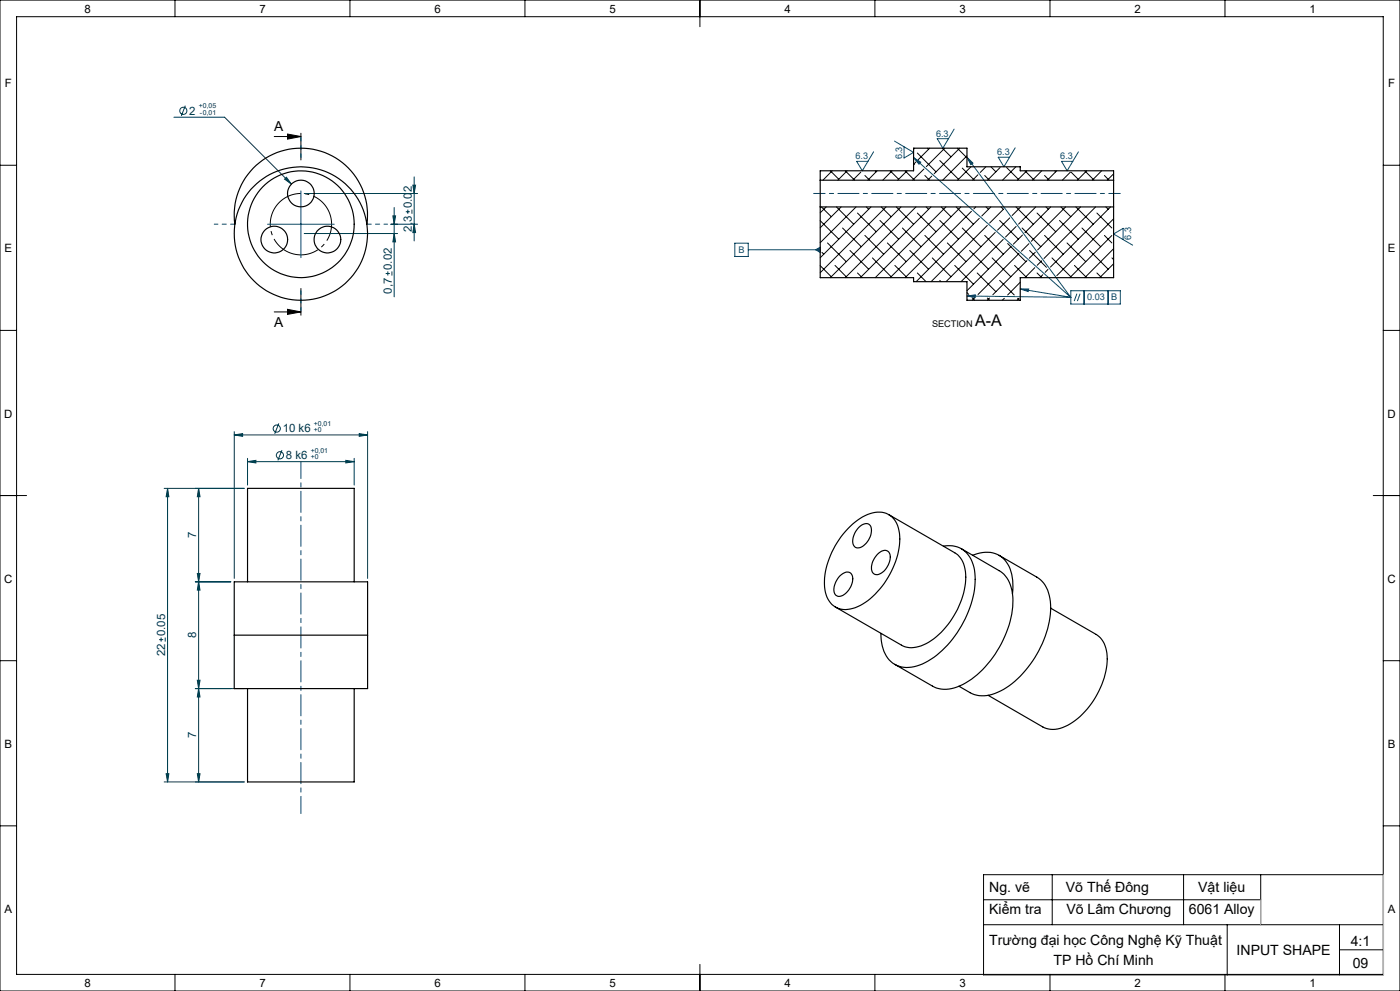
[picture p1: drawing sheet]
<svg xmlns="http://www.w3.org/2000/svg" width="420mm" height="297mm" viewBox="0 0 420 297" stroke-linecap="round" stroke-linejoin="round" font-family="sans-serif">
<g fill="none" stroke="#004040" stroke-width=".3">
<path d="M52.2 35.1h15.2l20 20.1M55.6 31.7l-1.2 3M85.4 53.7l.5-.6 1.5 2.1zM91.3 58h34M123.9 55.5h.8l-.5 2.5zM124.2 53v19.2M91.3 70h28M117.3 67.2h8M117.9 64.7h.8l-.4 2.5zM118.3 70l.4 2.5h-.8zM118.3 62.2v26.8M121.7 63.5h1.2"/>
<path d="M122.3 62.8v1.3M123.6 62.8v1.3M124.2 67.2l.5 2.5h-.8zM115.7 82h1.2M116.3 81.3v1.3M117.6 81.3v1.3M70.3 130.3l2.5-.3v.8zM70.3 129.4v44M70.3 130.3h40M74.3 138.4l2.5-.4v.7zM74.3 137.4v8M74.3 138.4h32"/>
<path d="M83.6 126.9l-1.2 3.1M84.6 134.9l-1.2 3.1M103.8 138l2.5 .4-2.5 .3zM106.3 137.4v8M107.8 130l2.5 .3-2.5 .5zM110.3 129.4v44M49.2 146.4h24.1M50.3 146.4l.4 2.5h-.9zM50.3 146.4v87.9M59.6 146.4l.4 2.5h-.8zM59.6 146.4v87.9M58.6 174.4h10.7"/>
<path d="M59.2 171.9h.8l-.4 2.5zM59.6 174.4l.4 2.4h-.8zM47.7 191.7h1.3M48.3 191.1v1.2M49.6 191.1v1.2M58.6 206.4h14.7M59.2 203.9h.8l-.4 2.5zM59.6 206.4l.4 2.5h-.8zM49.2 234.3h24.1M49.8 231.9h.9l-.4 2.4zM59.2 231.9h.8l-.4 2.4z"/>
<circle cx="55" cy="33.2" r="1.06"/>
<circle cx="83" cy="128.4" r="1.08"/>
<circle cx="84" cy="136.5" r="1.07"/>
</g>
<g fill="none" stroke="#004080" stroke-width=".3">
<path d="M286.2 38.7l-3.3 5.7-1.7-2.8h3.4M90.3 57.2v20M262.1 45.5l-3.4 5.7-1.7-2.8h3.4M268.4 42.3l5.7 3.4-2.9 1.6v-3.3M274.1 47.2l47.1 41.9M274.1 47.2l2.1 1.4-.5 .6zM290.1 47.1l31.1 42M290.1 47.1l1.8 1.8-.6 .5zM304.6 44.3l-3.4 5.7-1.7-2.9h3.4M323.5 45.5l-3.4 5.7-1.6-2.8h3.3M80.3 67.2h20M220.5 72.9h4v4h-4z"/>
<path d="M224.5 74.9h21.6M244.7 74.9l1.4-.8v1.6zM336.9 71.8v-3.4l-2.8 1.7 5.7 3.4M290.1 88.7l31.1 .4M290.1 88.7l2.5-.3v.8zM306.1 86.6l15.1 2.5M306.1 86.6h2.5l-.1 .8zM321.2 87.1h14.9v4h-14.9zM323.1 88l-.8 2.2M324 88l-.8 2.2M325.2 87.1v4M332.4 87.1v4"/>
</g>
<g fill="none" stroke="#000" stroke-width=".3">
<path d="M0 0h420v297h-420zM5 5h410v287h-410zM52.5 0v5M105 0v5M157.5 0v5M210 0v8M262.5 0v5M315 0v5M367.5 0v5M90.3 39.9v8M0 49.5h5M82.3 40.9h8"/>
<path d="M86.3 40.2l4 .7-4 .8zM415 49.5h5M0 99h5M82.3 93.5h8M86.3 92.7l4 .8-4 .7zM90.3 86.5v8M415 99h5M0 148.5h8M412 148.5h8M0 198h5M415 198h5M0 247.5h5"/>
<path d="M415 247.5h5M295.1 277.1h120M295.1 269.7h83.1M315.7 262.1v15M355.1 262.1v15M368.2 277.1v15.1M378.2 262.1v15M401.8 277.1v15.1M415.1 262.1h-120v30.1h120M52.5 292v5M105 292v5M157.5 292v5"/>
<path d="M210 289v8M262.5 292v5M315 292v5M367.5 292v5M401.8 284.7h13.3"/>
</g>
<path d="M99.1 64.5a9.2 9.2 0 0 0-15.3-3.8 9.2 9.2 0 0 0 3.9 15.3 9.2 9.2 0 0 0 11.6-10.7l-.2-.8" fill="none" stroke="#000" stroke-width=".3" stroke-dasharray="15.2 1.3 1.3 1.3" stroke-dashoffset="7.3" stroke-linecap="butt"/>
<path d="M90.3 47.2v-6M70.3 67.2h-6M110.3 67.2h6M90.3 87.2v6" fill="none" stroke="#004080" stroke-width=".3" stroke-dasharray="15.2 1.3 1.3 1.3" stroke-dashoffset="14.1"/>
<path d="M90.3 243.8v-105.5" fill="none" stroke="#004080" stroke-width=".3" stroke-dasharray="6.3 1.3 1.3 1.3" stroke-dashoffset="1.2"/>
<path d="M244.1 58h92" fill="none" stroke="#004080" stroke-width=".3" stroke-dasharray="6.3 1.3 1.3 1.3" stroke-dashoffset="2.9"/>
<path d="M378.2 269.7v7.4M415.1 262.1v30.1" fill="none" stroke="#c0c0c0" stroke-width=".3"/>
<path d="M86.3 40.2l4 .7-4 .8zM86.3 92.7l4 .8-4 .7z" fill="#000"/>
<path d="M274.1 47.2l2.1 1.4-.5 .6zM290.1 88.7l2.5-.3v.8zM290.1 47.1l1.8 1.8-.6 .5zM306.1 86.6h2.5l-.1 .8zM244.7 74.9l1.4 .8v-1.6z" fill="#004080"/>
<g fill="#004040">
<path d="M85.4 53.7l.5-.6 1.5 2.1z"/>
<path d="M103.8 138l2.5 .4-2.5 .3zM74.3 138.4l2.5-.4v.7zM107.8 130l2.5 .3-2.5 .5zM70.3 130.3l2.5-.3v.8z"/>
<path d="M49.8 231.9h.9l-.4 2.4zM50.3 146.4l.4 2.5h-.9z"/>
<path d="M123.9 55.5h.8l-.5 2.5zM124.2 67.2l.5 2.5h-.8zM117.9 64.7h.8l-.4 2.5zM118.3 70l.4 2.5h-.8zM59.6 206.4l.4 2.5h-.8zM59.2 231.9h.8l-.4 2.4zM59.6 174.4l.4 2.4h-.8zM59.2 203.9h.8l-.4 2.5zM59.6 146.4l.4 2.5h-.8zM59.2 171.9h.8l-.4 2.5z"/>
</g>
<g fill="none" stroke="#000" stroke-width=".35">
<path d="M246.1 54v8M246.1 54v-2.8h28v-6.8h16v5.6h16v1.2h28v2.8M246.1 54h88M334.1 54v8M70.4 67.2a20 20 0 0 1 19.9-22.8 20 20 0 0 1 19.8 22.8M246.1 62v21.2h28v1.2h16v5.6h16v-6.8h28v-21.2M246.1 62h88M254.4 158.5a13 13 0 0 1 10.2-5 6.5 6.5 0 0 1 5.2 6.3 24.4 24.4 0 0 1-11.7 21.7 7.2 7.2 0 0 1-8.5-.4 10.2 10.2 0 0 1-2.1-8.8 25.8 25.8 0 0 1 6.9-13.8zM257.7 158a2.16 2.16 0 0 1 3.5-.2 5.4 5.4 0 0 1-3.9 6.4 2.07 2.07 0 0 1-1.4-2.9l.8-2zM266.6 154.2l19.8 11.5a7.9 7.9 0 0 1 3.3 7.3 25 25 0 0 1-11.9 19.9 7.8 7.8 0 0 1-7.4 .5l-19.8-11.5M70.3 174.4h40v32h-40zM74.3 174.4v-28h32v28"/>
<path d="M252 172.5a2.55 2.55 0 0 1 3.2-.7 4.3 4.3 0 0 1-.9 5.4 2.73 2.73 0 0 1-3.5 1.2 4.4 4.4 0 0 1 .9-5.5zM263.3 166a2.22 2.22 0 0 1 3.4-.5 5.3 5.3 0 0 1-2.3 6.2 1.83 1.83 0 0 1-2.3 .3 1.83 1.83 0 0 1-.7-2.2 6.8 6.8 0 0 1 1.9-3.8zM283 163.7a7.5 7.5 0 0 1 9.2 6.3 26.7 26.7 0 0 1-5 19.6 23.2 23.2 0 0 1-13 10.2 7.6 7.6 0 0 1-9.5-6.2l-.4-3.8M288.4 164.5l11.3 6.5a8.6 8.6 0 0 1 4 7M291.8 166.4a8 8 0 0 1 10.1 2 13.2 13.2 0 0 1 1.8 9.6M299.7 166.4l11.3 6.6a10 10 0 0 1 4.2 9.1 31 31 0 0 1-15 25 9.5 9.5 0 0 1-9.2 .5l-3.3-1.9M303.7 178a29.5 29.5 0 0 1-7.3 20.9 20.4 20.4 0 0 1-11.7 7.6h-2.4l-2-.6-11.9-6.8M70.3 190.4h40M315.2 182.3l13.7 7.8a8.3 8.3 0 0 1 3.2 8.3 24.5 24.5 0 0 1-12.6 19.3 7.3 7.3 0 0 1-6.7 .2l-16.4-9.5M74.3 206.4v27.9h32v-27.9"/>
<circle cx="90.3" cy="58" r="4"/>
<circle cx="82.3" cy="71.8" r="4"/>
<circle cx="90.3" cy="67.2" r="16"/>
<circle cx="90.3" cy="70" r="20"/>
<circle cx="98.2" cy="71.8" r="4"/>
</g>
<g fill="none" stroke="#000" stroke-width=".3">
<path d="M249.1 51.2l2.5 2.5M249.7 51.2l-2.8 2.8M253.6 51.2l2.8 2.8M254.1 51.2l-2.7 2.8M258.2 51.6l-2.4 2.4M259.5 52.6l1.4 1.4M262.6 51.2l.3 .3M263.1 51.2l-2.8 2.8M267.1 51.2l2.5 2.5M267.6 51.2l-2.8 2.8M271.5 51.2l2.9 2.8M272.1 51.2l-2.8 2.8"/>
<path d="M274.1 49.2h.1M274.4 44.4l-.2 .2M274.8 48.5l-.7 .7M275.2 45.9l5.6 5.6M277.2 50.7l-3.4 3.3M277.5 52.6l1.3 1.4M278.2 44.4l.4 .4M278.9 44.4l-3.4 3.4M279.5 52.8l-1.2 1.2M281.9 48.1l5.6 5.6M282.7 44.4l2.6 2.6M283.4 44.4l-5.5 5.5"/>
<path d="M287.2 44.4l2.8 2.8M287.9 44.4l-7.7 7.7M288.7 50.4l3.6 3.6M290.1 46.7l-7.3 7.3M291.3 50l-4 4M293.4 52.4l-1.6 1.6M295.4 52.6l1.4 1.4M295.8 50l-1.7 1.7M297.3 50l1.5 1.5M300 50.2l-3.7 3.8M302 50.2l3.5 3.5M304.8 50l-4.1 4"/>
<path d="M307.5 51.2l2.8 2.8M308 51.2l-2.8 2.8M312.5 51.2l-2.8 2.8M313.4 52.6l1.3 1.4M316.4 51.2l.3 .3M317 51.2l-2.8 2.8M321.1 51.6l-2.4 2.4M321.3 51.6l2.2 2.1M325.4 51.2l2.8 2.8M326 51.2l-2.8 2.8M330.5 51.2l-2.8 2.8M331.3 52.6l1.4 1.4"/>
<path d="M334.1 52.1l-1.9 1.9M246.1 79.6l3.3 3.3M246.1 66.1l5.5 5.6M246.4 62l3 2.9M246.6 75.6l.5 .6M247.9 62l-1.8 1.8M248.2 72.8l5.7 5.6M250.5 79.5l3.6 3.7M250.9 62l5.2 5.2M252.3 62l-6.2 6.3M252.8 68.3l5.6 5.6M255 75.1l5.6 5.6"/>
<path d="M256.8 62l-10.7 10.7M257.2 63.8l5.7 5.7M259.5 70.6l5.6 5.6M259.9 62l.7 .7M261.3 62l-15.2 15.3M261.7 77.3l5.6 5.6M264 66.1l5.6 5.6M264.4 62l2.9 2.9M265.8 62l-19.7 19.7M266.2 72.8l5.7 5.6M268.5 79.5l3.6 3.7M268.9 62l5.2 5.2"/>
<path d="M270.3 62l-21.2 21.2M270.7 68.3l5.6 5.6M272.9 75.1l5.7 5.6M274.8 62l-21.2 21.2M275.2 63.8l5.6 5.7M277.5 70.6l5.6 5.6M277.8 62l.8 .7M279.3 62l-21.2 21.2M279.7 77.3l5.6 5.6M281.9 66.1l5.6 5.6M282.4 62l2.9 2.9M283.8 62l-21.2 21.2"/>
<path d="M284.2 72.8l5.6 5.6M286.4 79.5l5.6 5.7M286.8 62l5.2 5.2M288.3 62l-21.2 21.2M288.7 68.3l5.6 5.6M290.9 75.1l5.6 5.6M291.4 63.3l-19.9 19.9M292.7 62l-.6 .6M293.8 65.4l-19 19M295.4 70.6l5.6 5.6M295.8 62l.7 .7M296.2 67.6l-16.9 16.8"/>
<path d="M297.3 62l-2.8 2.7M297.6 77.3l5.6 5.6M298.6 69.7l-14.8 14.7M299.9 66.1l5.6 5.6M300.3 62l.7 .7-4.1 4.1M301 71.8l-12.7 12.6M302.3 73l5.5 5.4M302.9 65.3l-3.6 3.7M303.3 73.9l-13.2 13.2M304.4 79.5l3.6 3.7M304.8 62l5.2 5.2M304.8 67.9l-3.1 3.1"/>
<path d="M305.7 76l-12.3 12.3M306.2 62l-2.6 2.6M306.6 68.3l5.6 5.6M306.7 70.4l-2.7 2.8M308.1 78.1l-10.2 10.2M308.7 73l-2.3 2.3M308.9 75.1l5 5M310.6 75.6l-1.8 1.8M310.7 62l-5.1 5.2M311.1 63.8l5.6 5.7M312.5 78.2l-1.4 1.3M313.4 70.6l5.6 5.6"/>
<path d="M313.8 62l.7 .7M315.2 62l-7.7 7.7M315.6 77.3l5.6 5.6M317.9 66.1l5.6 5.6M318.3 62l2.9 2.9M319.7 62l-10.3 10.3M320.1 72.8l5.6 5.6M322.3 79.5l3.7 3.7M322.8 62l5.2 5.2M324.2 62l-12.9 12.9M324.6 68.3l5.6 5.6M326.8 75.1l5.7 5.6"/>
<path d="M328.7 62l-15.5 15.5M329.1 63.8l4.5 4.5M331.3 70.6l2.3 2.2M331.8 62l.7 .7M333.2 62l-18.1 18M333.6 70.6l-12.6 12.6M333.6 77.3l.5 .5M334.1 65.6l-17.1 17M334.1 74.5l-8.7 8.7M334.1 79.1l-4.2 4.1M257.2 81.8l1.5 1.4M275.2 81.8l2.6 2.6"/>
<path d="M281.9 84l.4 .4M290.1 87.7l.5 .5M291.6 89.2l.8 .8M292.4 89.2l-.7 .8M293.2 81.8l5.6 5.6M296.2 89.3l.7 .7M296.9 89.3l-.7 .7M299.9 84l4.4 4.4M301.3 89.4l-.6 .6M305.3 89.4l.2 .2M305.7 89.4l-.5 .6M306.1 84.6l-3.8 3.8"/>
<path d="M310.4 80.2l-2.9 3M311.1 81.8l1.4 1.4M312.8 82.3l-.8 .9M314.4 80.7l-.9 .9M329.1 81.8l1.4 1.4"/>
</g>
<text font-size="4.8" x="292.6" y="97.8">A-A</text>
<g font-size="4.2">
<text x="296.8" y="267.4">Ng. vẽ</text>
<text x="319.8" y="267.4">Võ Thế Đông</text>
<text x="359.5" y="267.4">Vật liệu</text>
<text x="296.8" y="273.9">Kiểm tra</text>
<text x="319.9" y="273.9">Võ Lâm Chương</text>
<text x="356.7" y="273.9">6061 Alloy</text>
<text x="296.8" y="283.2">Trường đại học Công Nghệ Kỹ Thuật</text>
<text x="371" y="286.2">INPUT SHAPE</text>
<text x="405.2" y="283.7">4:1</text>
<text x="316" y="289.2">TP Hồ Chí Minh</text>
<text x="405.8" y="290">09</text>
</g>
<g font-size="4.1">
<text x="82.3" y="39.2">A</text>
<text x="82.3" y="97.9">A</text>
</g>
<g font-size="3.4">
<text x="25.3" y="3.9">8</text>
<text x="77.8" y="3.9">7</text>
<text x="130.3" y="3.9">6</text>
<text x="182.8" y="3.9">5</text>
<text x="235.3" y="3.9">4</text>
<text x="287.8" y="3.9">3</text>
<text x="340.3" y="3.9">2</text>
<text x="392.8" y="3.9">1</text>
<text x="1.5" y="26.1">F</text>
<text x="416.5" y="26.1">F</text>
<text x="1.4" y="75.6">E</text>
<text x="416.4" y="75.6">E</text>
<text x="1.3" y="125.1">D</text>
<text x="416.3" y="125.1">D</text>
<text x="1.3" y="174.6">C</text>
<text x="416.3" y="174.6">C</text>
<text x="1.4" y="224.1">B</text>
<text x="416.4" y="224.1">B</text>
<text x="1.4" y="273.6">A</text>
<text x="416.4" y="273.6">A</text>
<text x="25.3" y="295.9">8</text>
<text x="77.8" y="295.9">7</text>
<text x="130.3" y="295.9">6</text>
<text x="182.8" y="295.9">5</text>
<text x="235.3" y="295.9">4</text>
<text x="287.8" y="295.9">3</text>
<text x="340.3" y="295.9">2</text>
<text x="392.8" y="295.9">1</text>
</g>
<g font-size="3.4" fill="#004040">
<text x="56.8" y="34.3">2</text>
<text x="123.5" y="62.4" transform="rotate(-90 123.5 62.4)">0.02</text>
<text x="123.5" y="69.5" transform="rotate(-90 123.5 69.5)">2,3</text>
<text x="117.5" y="80.9" transform="rotate(-90 117.5 80.9)">0.02</text>
<text x="117.5" y="88" transform="rotate(-90 117.5 88)">0,7</text>
<text x="84.8" y="129.6">10 k6</text>
<text x="85.8" y="137.6">8 k6</text>
<text x="58.8" y="161.3" transform="rotate(-90 58.8 161.3)">7</text>
<text x="49.5" y="190.6" transform="rotate(-90 49.5 190.6)">0.05</text>
<text x="58.8" y="191.3" transform="rotate(-90 58.8 191.3)">8</text>
<text x="49.5" y="196.7" transform="rotate(-90 49.5 196.7)">22</text>
<text x="58.8" y="221.3" transform="rotate(-90 58.8 221.3)">7</text>
</g>
<g font-size="2.7" fill="#004080">
<text x="280.8" y="40.9">6.3</text>
<text x="256.6" y="47.7">6.3</text>
<text x="270.6" y="47.7" transform="rotate(-90 270.6 47.7)">6.3</text>
<text x="299.1" y="46.5">6.3</text>
<text x="318.1" y="47.7">6.3</text>
<text x="339.4" y="71.8" transform="rotate(-90 339.4 71.8)">6.3</text>
<text x="221.6" y="75.8">B</text>
<text x="326.2" y="90">0.03</text>
<text x="333.3" y="90">B</text>
</g>
<text font-size="2.7" x="279.6" y="97.9">SECTION</text>
<g font-size="2.1" fill="#004040">
<text x="59.7" y="32.4">+0,05</text>
<text x="59.9" y="34.4">-0,01</text>
<text x="94.2" y="127.7">+0,01</text>
<text x="94.2" y="129.6">+0</text>
<text x="93.2" y="135.7">+0,01</text>
<text x="93.2" y="137.6">+0</text>
</g>
</svg>
